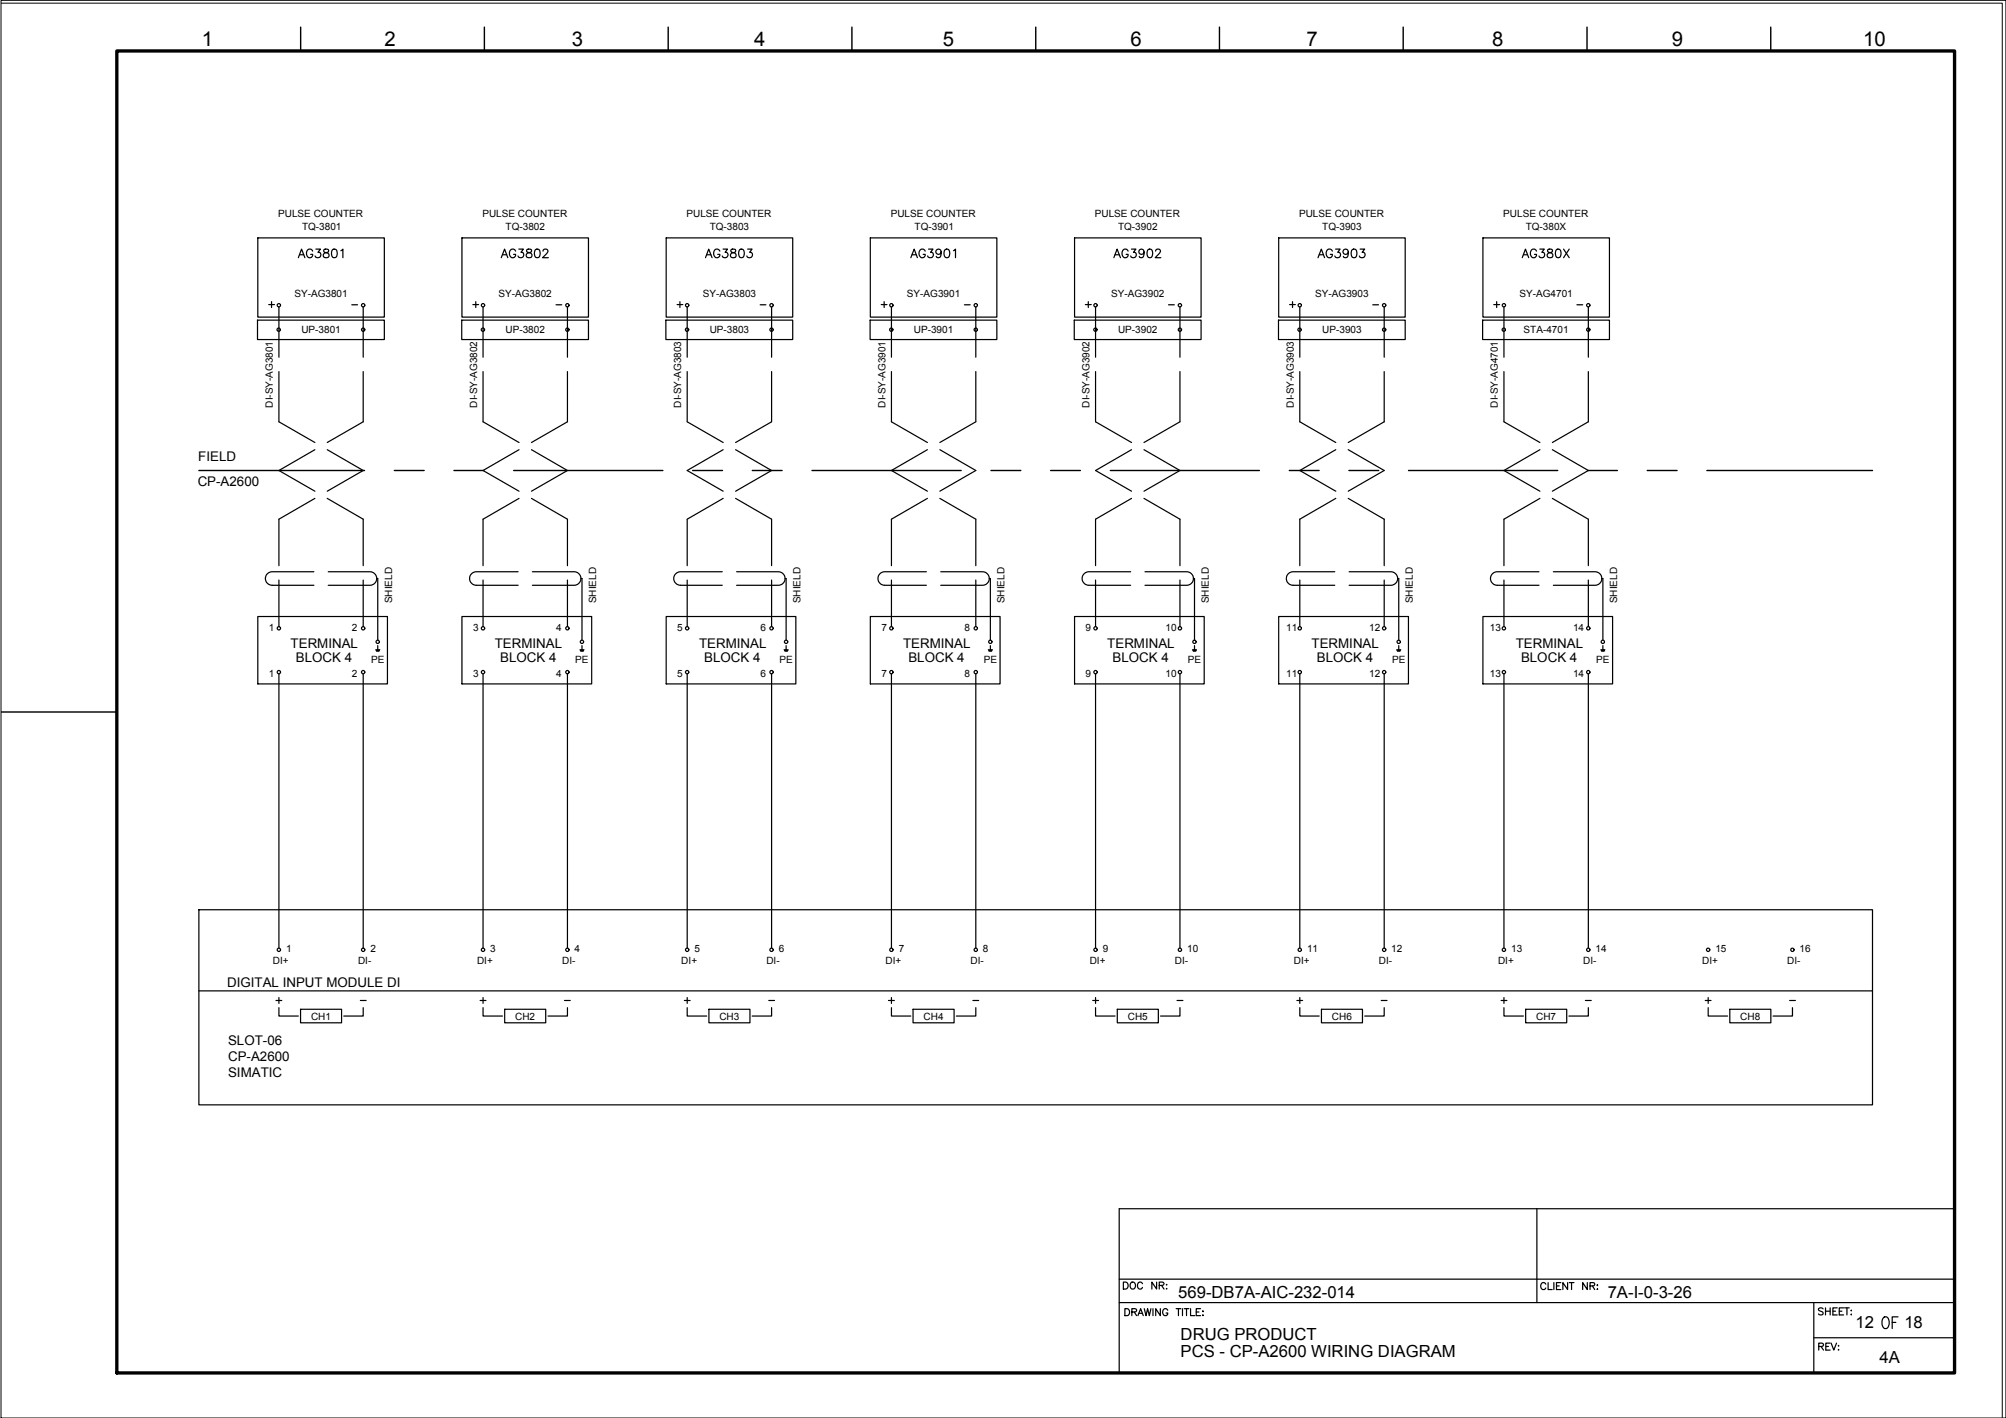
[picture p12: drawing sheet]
<svg xmlns="http://www.w3.org/2000/svg" width="420mm" height="297mm" viewBox="0 0 420 297" stroke-linecap="round" stroke-linejoin="round" font-family="sans-serif">
<!-- layer: G-TTLB-TTLB -->
<path d="M24.5 10.7h384.9v276.9h-384.9z" fill="none" stroke="#000" stroke-width=".7"/>
<!-- layer: G-TTLB-OTLN -->
<path d="M.2 .7h419.2v296.3" fill="none" stroke="#000" stroke-width=".21"/>
<!-- layer: G-TTLB-INDX -->
<path d="M63 5.7v5M101.5 5.7v5M140 5.7v5M178.4 5.7v5M216.9 5.7v5M255.4 5.7v5M293.9 5.7v5M332.4 5.7v5M370.9 5.7v5M.2 149.1h24.3" fill="none" stroke="#000" stroke-width=".3"/>
<!-- layer: LGSP IA4$0$LG_PLOT -->
<path d="M321.9 253.2v19.7M234.4 268h175M234.4 272.9h175M379.9 272.9v14.7M234.4 287.6h175M379.9 280.2h29.5" fill="none" stroke="#000" stroke-width=".25"/>
<!-- layer: LG_PLOT -->
<g fill="none" stroke="#000" stroke-width=".25">
<path d="M409.4 253.2h-175v34.4M235.6 274.1h.5a.78 .78 0 0 1 .5 .8 .78 .78 0 0 1-.5 .7h-.5zM237.1 274.8h.8l.2-.4-.4-.3h-.6v1.5M237.6 274.8l.5 .8M238.3 275.6l.6-1.5 .6 1.5M238.5 275.1h.7M239.7 274.1l.3 1.5 .4-1.5 .3 1.5 .4-1.5M241.5 274.1v1.5M243 274.1v1.5l-.9-1.5v1.5M244.6 274.5a.55 .55 0 0 0-.6-.4 .55 .55 0 0 0-.5 .6v.3a.53 .53 0 0 0 .6 .6 .53 .53 0 0 0 .5-.6h-.4M246.3 274.1h1M246.8 274.1v1.5"/>
<path d="M247.7 274.1v1.5M248 274.1h1M248.5 274.1v1.5M249.4 274.1v1.5h.8M250.5 274.8h.6M251.5 274.1h-1v1.5h1M251.9 275.5h.1zM251.9 274.6v.2zM323.8 269a.55 .55 0 0 0-.7-.3 .55 .55 0 0 0-.4 .5v.4a.55 .55 0 0 0 .4 .5 .55 .55 0 0 0 .7-.3M324.3 268.7v1.4h.8M325.5 268.7v1.4M326 269.4h.6"/>
<path d="M326.9 268.7h-.9v1.4h.9M328.3 268.7v1.4l-1-1.4v1.4M328.7 268.7h1M329.2 268.7v1.4M332.5 268.7v1.4l-1-1.4v1.4M333 269.4l.9-.1v-.5l-.9-.1v1.4M333.5 269.4l.5 .7M334.5 269.2h.1zM334.5 270.1h.1zM381.8 274.2a.54 .54 0 0 0-.5-.3 .54 .54 0 0 0-.4 .4l.9 .7v.2l-.3 .2-.6-.2M382.4 274v1.4M382.4 274.7h.9"/>
<path d="M383.3 274v1.4M383.9 274.7h.6M384.8 274h-.9v1.4h.9M385.2 274.7h.6M386.1 274h-.9v1.4h.9M386.4 274h.9M386.8 274v1.4M387.7 274.5h.1zM387.8 275.3v.1zM380.9 282.1l.9-.1 .1-.4-.3-.2h-.7v1.4M381.4 282.1l.5 .7M382.4 282.1h.6"/>
<path d="M383.3 281.4h-.9v1.4h.9M383.5 281.4l.6 1.4 .6-1.4M385 281.9h.1zM385 282.8h.1z"/>
</g>
<!-- layer: I_DATA -->
<g fill="none" stroke="#000" stroke-width=".25">
<path d="M54 49.8h26.5v16.6h-26.5zM62.5 54l.7-1.8 .7 1.8M62.7 53.4h.9M65.5 52.6a.67 .67 0 0 0-.8-.4 .67 .67 0 0 0-.5 .7v.4a.65 .65 0 0 0 .6 .7 .65 .65 0 0 0 .7-.7h-.4M66.2 52.2h.9l-.5 .7a.6 .6 0 0 1 .6 .5 .6 .6 0 0 1-.5 .6 .6 .6 0 0 1-.7-.4M67.9 52.3a.36 .36 0 0 0 .2 .6 .65 .65 0 0 1 .7 .2 .65 .65 0 0 1-.1 .8 .72 .72 0 0 1-1-.3 .89 .89 0 0 1 1-.8l.1-.4a.7 .7 0 0 0-.9-.1zM69.7 52.3a.6 .6 0 0 1 .8 .2 .92 .92 0 0 1-.6 1.5 1.16 1.16 0 0 1-.2-1.7zM71.4 52.5l.4-.3v1.8M96.8 49.8h26.5v16.6h-26.5zM139.5 49.8h26.5v16.6h-26.5zM182.3 49.8h26.5v16.6h-26.5zM225.1 49.8h26.5v16.6h-26.5z"/>
<path d="M267.8 49.8h26.5v16.6h-26.5zM310.6 49.8h26.5v16.6h-26.5zM53.9 67.1h26.6v4h-26.6zM96.7 67.1h26.6v4h-26.6zM139.5 67.1h26.5v4h-26.5zM182.2 67.1h26.6v4h-26.6zM184.6 63.8h1.2M185.2 63.2v1.2M225 67.1h26.6v4h-26.6zM267.8 67.1h26.5v4h-26.5zM310.5 67.1h26.6v4h-26.6zM54 129.1h27.2v14.2h-27.2z"/>
<path d="M78.7 136.1h.8M78.8 136.3h.7M78.9 136.4h.5M79.1 135.2v.9M96.8 129.1h27.1v14.2h-27.1zM121.5 136.1h.8M121.6 136.3h.6M121.6 136.4h.6M121.9 135.2v.9M139.5 129.1h27.2v14.2h-27.2zM164.2 136.1h.9M164.3 136.3h.7"/>
<path d="M164.4 136.4h.5M164.7 135.2v.9M182.3 129.1h27.2v14.2h-27.2zM207 136.1h.9M207.1 136.3h.7M207.2 136.4h.5M207.4 135.2v.9M225.1 129.1h27.1v14.2h-27.1zM249.8 136.1h.8M249.9 136.3h.6M249.9 136.4h.6M250.2 135.2v.9"/>
<path d="M267.8 129.1h27.2v14.2h-27.2zM292.5 136.1h.9M292.6 136.3h.7M292.7 136.4h.5M293 135.2v.9M310.6 129.1h27.2v14.2h-27.2zM335.3 136.1h.8M335.4 136.3h.7M335.4 136.4h.6M335.7 135.2v.9M41.7 190.6h350.5v40.8h-350.5zM58.4 211.1v1.7h4.1"/>
<path d="M62.9 211.4h8.6v2.9h-8.6zM76.1 211.1v1.7h-4.1M101.2 211.1v1.7h4M105.7 211.4h8.6v2.9h-8.6zM118.9 211.1v1.7h-4.1M143.3 209.6h1.2M143.9 211.1v1.7h4.1M143.9 209v1.2M148.5 211.4h8.6v2.9h-8.6zM161.6 211.1v1.7h-4.1M186.7 211.1v1.7h4.1M191.2 211.4h8.6v2.9h-8.6z"/>
<path d="M204.4 211.1v1.7h-4.1M229.5 211.1v1.7h4.1M234 211.4h8.6v2.9h-8.6zM247.1 211.1v1.7h-4M272.2 211.1v1.7h4.1M276.8 211.4h8.6v2.9h-8.6zM289.9 211.1v1.7h-4.1M315 211.1v1.7h4.1M319.6 211.4h8.5v2.9h-8.5zM332.7 211.1v1.7h-4.1M357.8 211.1v1.7h4M362.3 211.4h8.6v2.9h-8.6z"/>
<path d="M375.4 211.1v1.7h-4"/>
<circle cx="58.4" cy="69.1" r=".35"/>
<circle cx="76.1" cy="69.1" r=".35"/>
<circle cx="101.1" cy="69.1" r=".35"/>
<circle cx="118.8" cy="69.1" r=".35"/>
<circle cx="143.9" cy="69.1" r=".35"/>
<circle cx="161.6" cy="69.1" r=".35"/>
<circle cx="186.7" cy="69.1" r=".35"/>
<circle cx="186.7" cy="63.9" r=".35"/>
<circle cx="204.4" cy="69.1" r=".35"/>
<circle cx="229.4" cy="69.1" r=".35"/>
<circle cx="247.1" cy="69.1" r=".35"/>
<circle cx="272.2" cy="69.1" r=".35"/>
<circle cx="289.9" cy="69.1" r=".35"/>
<circle cx="315" cy="69.1" r=".35"/>
<circle cx="332.7" cy="69.1" r=".35"/>
<circle cx="58.4" cy="131.6" r=".35"/>
<circle cx="76.1" cy="131.6" r=".35"/>
<circle cx="79.1" cy="134.4" r=".35"/>
<circle cx="101.2" cy="131.6" r=".35"/>
<circle cx="118.8" cy="131.6" r=".35"/>
<circle cx="121.9" cy="134.4" r=".35"/>
<circle cx="143.9" cy="131.6" r=".35"/>
<circle cx="161.6" cy="131.6" r=".35"/>
<circle cx="164.6" cy="134.4" r=".35"/>
<circle cx="186.7" cy="131.6" r=".35"/>
<circle cx="204.4" cy="131.6" r=".35"/>
<circle cx="207.4" cy="134.4" r=".35"/>
<circle cx="229.5" cy="131.6" r=".35"/>
<circle cx="247.1" cy="131.6" r=".35"/>
<circle cx="250.2" cy="134.4" r=".35"/>
<circle cx="272.2" cy="131.6" r=".35"/>
<circle cx="289.9" cy="131.6" r=".35"/>
<circle cx="293" cy="134.4" r=".35"/>
<circle cx="315" cy="131.6" r=".35"/>
<circle cx="332.7" cy="131.6" r=".35"/>
<circle cx="335.7" cy="134.4" r=".35"/>
<circle cx="58.4" cy="140.8" r=".35"/>
<circle cx="76.1" cy="140.8" r=".35"/>
<circle cx="101.2" cy="140.8" r=".35"/>
<circle cx="118.8" cy="140.8" r=".35"/>
<circle cx="143.9" cy="140.8" r=".35"/>
<circle cx="161.6" cy="140.8" r=".35"/>
<circle cx="186.7" cy="140.8" r=".35"/>
<circle cx="204.4" cy="140.8" r=".35"/>
<circle cx="229.5" cy="140.8" r=".35"/>
<circle cx="247.1" cy="140.8" r=".35"/>
<circle cx="272.2" cy="140.8" r=".35"/>
<circle cx="289.9" cy="140.8" r=".35"/>
<circle cx="315" cy="140.8" r=".35"/>
<circle cx="332.7" cy="140.8" r=".35"/>
<circle cx="58.4" cy="199" r=".35"/>
<circle cx="76.1" cy="199" r=".35"/>
<circle cx="101.2" cy="199" r=".35"/>
<circle cx="118.8" cy="199" r=".35"/>
<circle cx="143.9" cy="199" r=".35"/>
<circle cx="161.6" cy="199" r=".35"/>
<circle cx="186.7" cy="199" r=".35"/>
<circle cx="204.4" cy="199" r=".35"/>
<circle cx="229.5" cy="199" r=".35"/>
<circle cx="247.1" cy="199" r=".35"/>
<circle cx="272.2" cy="199" r=".35"/>
<circle cx="289.9" cy="199" r=".35"/>
<circle cx="315" cy="199" r=".35"/>
<circle cx="332.7" cy="199" r=".35"/>
<circle cx="357.8" cy="199" r=".35"/>
<circle cx="375.4" cy="199" r=".35"/>
</g>
<!-- layer: EI-CTRL -->
<path d="M41.7 207.6h350.5" fill="none" stroke="#000" stroke-width=".25"/>
<!-- layer: I_LIMIT_LINE -->
<g fill="none" stroke="#000" stroke-width=".3">
<path d="M41.7 98.6h34.6M82.6 98.6h6.2M95.1 98.6h6.2M107.6 98.6h31.2M145.1 98.6h6.2M157.6 98.6h6.2M170.1 98.6h31.2M207.6 98.6h6.2M220 98.6h6.3M232.6 98.6h31.2M270 98.6h6.3M282.5 98.6h6.3"/>
<path d="M295 98.6h31.3M332.5 98.6h6.3M345 98.6h6.3M357.5 98.6h34.7"/>
</g>
<!-- layer: I_El_CTRL -->
<g fill="none" stroke="#000" stroke-width=".25">
<path d="M58.4 141.1v57.5M76.1 141.1v57.5M101.2 141.1v57.5M118.9 141.1v57.5M143.9 141.1v57.5M161.6 141.1v57.5M186.7 141.1v57.5M204.4 141.1v57.5M229.5 141.1v57.5M247.1 141.1v57.5M272.2 141.1v57.5M289.9 141.1v57.5"/>
<path d="M315 141.1v57.5M332.7 141.1v57.5"/>
</g>
<!-- layer: I_TABS -->
<g fill="none" stroke="#000" stroke-width=".25">
<path d="M58.4 64.3v10.5M58.4 77.8v10.6l7.6 4.3M76.1 64.3v10.5M76.1 77.8v10.6l-7.6 4.3M101.2 64.3v10.5M101.2 77.8v10.6l7.5 4.3M118.9 64.3v10.5M118.9 77.8v10.6l-7.6 4.3M143.9 64.3v10.5M143.9 77.8v10.6l7.6 4.3M161.6 64.3v10.5M161.6 77.8v10.6l-7.5 4.3"/>
<path d="M186.7 64.3v10.5M186.7 77.8v10.6l7.5 4.3M204.4 64.3v10.5M204.4 77.8v10.6l-7.5 4.3M229.5 64.3v10.5M229.5 77.8v10.6l7.5 4.3M247.1 64.3v10.5M247.1 77.8v10.6l-7.5 4.3M272.2 64.3v10.5M272.2 77.8v10.6l7.6 4.3M289.9 64.3v10.5M289.9 77.8v10.6l-7.5 4.3"/>
<path d="M315 64.3v10.5M315 77.8v10.6l7.5 4.3M332.7 64.3v10.5M332.7 77.8v10.6l-7.6 4.3M66 94.2l-7.6 4.4 7.6 4.3M68.5 94.2l7.6 4.4-7.6 4.3M108.7 94.2l-7.5 4.4 7.5 4.3M111.3 94.2l7.6 4.4-7.6 4.3M151.5 94.2l-7.6 4.4 7.6 4.3M154.1 94.2l7.5 4.4-7.5 4.3M194.2 94.2l-7.5 4.4 7.5 4.3M196.9 94.2l7.5 4.4-7.5 4.3"/>
<path d="M237 94.2l-7.5 4.4 7.5 4.3M239.6 94.2l7.5 4.4-7.5 4.3M279.8 94.2l-7.6 4.4 7.6 4.3M282.4 94.2l7.5 4.4-7.5 4.3M322.5 94.2l-7.5 4.4 7.5 4.3M325.1 94.2l7.6 4.4-7.6 4.3M65.7 119.8h-8.7a1.42 1.42 0 0 0-1.4 1.4 1.42 1.42 0 0 0 1.4 1.4h8.7M66 104.4l-7.6 4.4v9.7M68.5 104.4l7.6 4.4v9.7M68.7 119.8h8.8a1.42 1.42 0 0 1 1.4 1.4 1.42 1.42 0 0 1-1.4 1.4h-8.8M108.5 119.8h-8.7a1.42 1.42 0 0 0-1.4 1.4 1.42 1.42 0 0 0 1.4 1.4h8.7M108.7 104.4l-7.5 4.4v9.7"/>
<path d="M111.3 104.4l7.6 4.4v9.7M111.5 119.8h8.7a1.42 1.42 0 0 1 1.5 1.4 1.42 1.42 0 0 1-1.5 1.4h-8.7M151.3 119.8h-8.8a1.42 1.42 0 0 0-1.4 1.4 1.42 1.42 0 0 0 1.4 1.4h8.8M151.5 104.4l-7.6 4.4v9.7M154.1 104.4l7.5 4.4v9.7M154.3 119.8h8.7a1.42 1.42 0 0 1 1.4 1.4 1.42 1.42 0 0 1-1.4 1.4h-8.7M194 119.8h-8.7a1.42 1.42 0 0 0-1.4 1.4 1.42 1.42 0 0 0 1.4 1.4h8.7M194.2 104.4l-7.5 4.4v9.7M196.9 104.4l7.5 4.4v9.7M197 119.8h8.8a1.42 1.42 0 0 1 1.4 1.4 1.42 1.42 0 0 1-1.4 1.4h-8.8M236.8 119.8h-8.7a1.42 1.42 0 0 0-1.5 1.4 1.42 1.42 0 0 0 1.5 1.4h8.7M237 104.4l-7.5 4.4v9.7"/>
<path d="M239.6 104.4l7.5 4.4v9.7M239.8 119.8h8.8a1.42 1.42 0 0 1 1.4 1.4 1.42 1.42 0 0 1-1.4 1.4h-8.8M279.6 119.8h-8.8a1.42 1.42 0 0 0-1.4 1.4 1.42 1.42 0 0 0 1.4 1.4h8.8M279.8 104.4l-7.6 4.4v9.7M282.4 104.4l7.5 4.4v9.7M282.6 119.8h8.7a1.42 1.42 0 0 1 1.4 1.4 1.42 1.42 0 0 1-1.4 1.4h-8.7M322.3 119.8h-8.7a1.42 1.42 0 0 0-1.4 1.4 1.42 1.42 0 0 0 1.4 1.4h8.7M322.5 104.4l-7.5 4.4v9.7M325.1 104.4l7.6 4.4v9.7M325.4 119.8h8.7a1.42 1.42 0 0 1 1.4 1.4 1.42 1.42 0 0 1-1.4 1.4h-8.7M58.4 121.5v9.8M76.1 121.5v9.8"/>
<path d="M78.9 121.2h.2v12.9M101.2 121.5v9.8M118.9 121.5v9.8M121.7 121.2h.2v12.9M143.9 121.5v9.8M161.6 121.5v9.8M164.4 121.2h.3v12.9M186.7 121.5v9.8M204.4 121.5v9.8M207.2 121.2h.2v12.9M229.5 121.5v9.8M247.1 121.5v9.8"/>
<path d="M250 121.2h.2v12.9M272.2 121.5v9.8M289.9 121.5v9.8M292.7 121.2h.3v12.9M315 121.5v9.8M332.7 121.5v9.8M335.5 121.2h.2v12.9"/>
</g>
<!-- layer: 0 -->
<path d="M.2 .1h419.9v296.9h-419.9z" fill="none" stroke="#000" stroke-width=".21"/>
<text font-size="5.7" x="393.3" y="279.4">OF</text>
<g font-size="5.3">
<text x="104.1" y="55.4">AG3802</text>
<text x="146.8" y="55.4">AG3803</text>
<text x="189.8" y="55.4">AG3901</text>
<text x="232.5" y="55.4">AG3902</text>
<text x="275.2" y="55.4">AG3903</text>
<text x="317.9" y="55.4">AG380X</text>
</g>
<text font-size="4.4" x="234.2" y="271.3">DOC NR:</text>
<g font-size="4.3">
<text x="42.2" y="9.6">1</text>
<text x="80.6" y="9.6">2</text>
<text x="119.7" y="9.6">3</text>
<text x="158" y="9.6">4</text>
<text x="197.4" y="9.6">5</text>
<text x="236.8" y="9.6">6</text>
<text x="273.6" y="9.6">7</text>
<text x="312.5" y="9.6">8</text>
<text x="350.2" y="9.6">9</text>
<text x="390.2" y="9.6">10</text>
</g>
<g font-size="4">
<text x="55.4" y="65.6">+</text>
<text x="98.1" y="65.6">+</text>
<text x="140.8" y="65.6">+</text>
<text x="226.5" y="65.6">+</text>
<text x="269.2" y="65.6">+</text>
<text x="311.9" y="65.6">+</text>
<text x="56.8" y="211.3">+</text>
<text x="99.8" y="211.3">+</text>
<text x="185.2" y="211.3">+</text>
<text x="227.9" y="211.3">+</text>
<text x="270.6" y="211.3">+</text>
<text x="313.6" y="211.3">+</text>
<text x="356.3" y="211.3">+</text>
</g>
<g font-size="3.5">
<text x="246.8" y="271.8">569-DB7A-AIC-232-014</text>
<text x="336.7" y="272">7A-I-0-3-26</text>
<text x="247.3" y="280.7">DRUG PRODUCT</text>
<text x="388.6" y="278.2">12</text>
<text x="398.9" y="278.2">18</text>
<text x="247.3" y="284.3">PCS - CP-A2600 WIRING DIAGRAM</text>
<text x="393.7" y="285.6">4A</text>
</g>
<g font-size="2.8">
<text x="41.4" y="101.7">CP-A2600</text>
<text x="41.5" y="96.6">FIELD</text>
<text x="60.9" y="135.7">TERMINAL</text>
<text x="103.6" y="135.7">TERMINAL</text>
<text x="146.4" y="135.7">TERMINAL</text>
<text x="189.2" y="135.7">TERMINAL</text>
<text x="231.9" y="135.7">TERMINAL</text>
<text x="274.7" y="135.7">TERMINAL</text>
<text x="317.5" y="135.7">TERMINAL</text>
<text x="62" y="138.6">BLOCK 4</text>
<text x="104.8" y="138.6">BLOCK 4</text>
<text x="147.5" y="138.6">BLOCK 4</text>
<text x="190.3" y="138.6">BLOCK 4</text>
<text x="233" y="138.6">BLOCK 4</text>
<text x="275.8" y="138.6">BLOCK 4</text>
<text x="318.6" y="138.6">BLOCK 4</text>
<text x="47.6" y="206.7">DIGITAL INPUT MODULE DI</text>
<text x="47.8" y="218.8">SLOT-06</text>
<text x="47.8" y="222.2">CP-A2600</text>
<text x="47.8" y="225.6">SIMATIC</text>
</g>
<g font-size="2.6">
<text x="72.7" y="64.9">-</text>
<text x="115.7" y="64.9">-</text>
<text x="158.4" y="64.9">-</text>
<text x="201.1" y="64.9">-</text>
<text x="243.8" y="64.9">-</text>
<text x="286.8" y="64.9">-</text>
<text x="329.5" y="64.9">-</text>
<text x="74.4" y="211">-</text>
<text x="117.5" y="211">-</text>
<text x="160.2" y="211">-</text>
<text x="202.8" y="211">-</text>
<text x="245.5" y="211">-</text>
<text x="288.6" y="211">-</text>
<text x="331.3" y="211">-</text>
<text x="373.9" y="211">-</text>
</g>
<g font-size="2.1">
<text x="58.3" y="45.5">PULSE COUNTER</text>
<text x="101" y="45.5">PULSE COUNTER</text>
<text x="143.8" y="45.5">PULSE COUNTER</text>
<text x="186.6" y="45.5">PULSE COUNTER</text>
<text x="229.3" y="45.5">PULSE COUNTER</text>
<text x="272.1" y="45.5">PULSE COUNTER</text>
<text x="314.9" y="45.5">PULSE COUNTER</text>
<text x="63.3" y="48.1">TQ-3801</text>
<text x="105.9" y="48.1">TQ-3802</text>
<text x="148.7" y="48.1">TQ-3803</text>
<text x="191.6" y="48.1">TQ-3901</text>
<text x="234.2" y="48.1">TQ-3902</text>
<text x="276.9" y="48.1">TQ-3903</text>
<text x="319.6" y="48.1">TQ-380X</text>
<text x="61.7" y="62.3">SY-AG3801</text>
<text x="104.4" y="62.3">SY-AG3802</text>
<text x="147.2" y="62.3">SY-AG3803</text>
<text x="189.9" y="62.3">SY-AG3901</text>
<text x="232.7" y="62.3">SY-AG3902</text>
<text x="275.5" y="62.3">SY-AG3903</text>
<text x="318.3" y="62.3">SY-AG4701</text>
<text x="63.1" y="69.8">UP-3801</text>
<text x="105.9" y="69.8">UP-3802</text>
<text x="148.7" y="69.8">UP-3803</text>
<text x="191.4" y="69.8">UP-3901</text>
<text x="234.2" y="69.8">UP-3902</text>
<text x="276.9" y="69.8">UP-3903</text>
<text x="319.1" y="69.8">STA-4701</text>
<text x="57.1" y="85.4" transform="rotate(-90 57.1 85.4)">DI-SY-AG3801</text>
<text x="99.9" y="85.4" transform="rotate(-90 99.9 85.4)">DI-SY-AG3802</text>
<text x="142.7" y="85.4" transform="rotate(-90 142.7 85.4)">DI-SY-AG3803</text>
<text x="185.5" y="85.4" transform="rotate(-90 185.5 85.4)">DI-SY-AG3901</text>
<text x="228.2" y="85.4" transform="rotate(-90 228.2 85.4)">DI-SY-AG3902</text>
<text x="271" y="85.4" transform="rotate(-90 271 85.4)">DI-SY-AG3903</text>
<text x="313.8" y="85.4" transform="rotate(-90 313.8 85.4)">DI-SY-AG4701</text>
<text x="82.1" y="126.4" transform="rotate(-90 82.1 126.4)">SHIELD</text>
<text x="124.9" y="126.4" transform="rotate(-90 124.9 126.4)">SHIELD</text>
<text x="167.6" y="126.4" transform="rotate(-90 167.6 126.4)">SHIELD</text>
<text x="210.4" y="126.4" transform="rotate(-90 210.4 126.4)">SHIELD</text>
<text x="253.2" y="126.4" transform="rotate(-90 253.2 126.4)">SHIELD</text>
<text x="296" y="126.4" transform="rotate(-90 296 126.4)">SHIELD</text>
<text x="338.7" y="126.4" transform="rotate(-90 338.7 126.4)">SHIELD</text>
<text x="56.3" y="132.2">1</text>
<text x="73.7" y="132.2">2</text>
<text x="99.1" y="132.2">3</text>
<text x="116.5" y="132.2">4</text>
<text x="141.8" y="132.2">5</text>
<text x="159.3" y="132.2">6</text>
<text x="184.6" y="132.2">7</text>
<text x="202" y="132.2">8</text>
<text x="227.4" y="132.2">9</text>
<text x="244.1" y="132.2">10</text>
<text x="269.4" y="132.2">11</text>
<text x="286.8" y="132.2">12</text>
<text x="312.1" y="132.2">13</text>
<text x="329.5" y="132.2">14</text>
<text x="56.3" y="141.8">1</text>
<text x="73.7" y="141.7">2</text>
<text x="77.7" y="138.8">PE</text>
<text x="99.1" y="141.8">3</text>
<text x="116.5" y="141.7">4</text>
<text x="120.5" y="138.8">PE</text>
<text x="141.8" y="141.8">5</text>
<text x="159.3" y="141.7">6</text>
<text x="163.3" y="138.8">PE</text>
<text x="184.6" y="141.8">7</text>
<text x="202" y="141.7">8</text>
<text x="206" y="138.8">PE</text>
<text x="227.4" y="141.8">9</text>
<text x="244.1" y="141.7">10</text>
<text x="248.8" y="138.8">PE</text>
<text x="269.4" y="141.8">11</text>
<text x="286.8" y="141.7">12</text>
<text x="291.6" y="138.8">PE</text>
<text x="312.1" y="141.8">13</text>
<text x="329.5" y="141.7">14</text>
<text x="334.3" y="138.8">PE</text>
<text x="57.2" y="202">DI+</text>
<text x="59.9" y="199.4">1</text>
<text x="75" y="202">DI-</text>
<text x="77.6" y="199.4">2</text>
<text x="99.9" y="202">DI+</text>
<text x="102.7" y="199.4">3</text>
<text x="117.8" y="202">DI-</text>
<text x="120.3" y="199.4">4</text>
<text x="142.7" y="202">DI+</text>
<text x="145.5" y="199.4">5</text>
<text x="160.5" y="202">DI-</text>
<text x="163.1" y="199.4">6</text>
<text x="185.5" y="202">DI+</text>
<text x="188.2" y="199.4">7</text>
<text x="203.3" y="202">DI-</text>
<text x="205.9" y="199.4">8</text>
<text x="228.2" y="202">DI+</text>
<text x="231" y="199.4">9</text>
<text x="246.1" y="202">DI-</text>
<text x="248.6" y="199.4">10</text>
<text x="271" y="202">DI+</text>
<text x="273.8" y="199.4">11</text>
<text x="288.8" y="202">DI-</text>
<text x="291.4" y="199.4">12</text>
<text x="313.8" y="202">DI+</text>
<text x="316.5" y="199.4">13</text>
<text x="331.6" y="202">DI-</text>
<text x="334.2" y="199.4">14</text>
<text x="356.5" y="202">DI+</text>
<text x="359.3" y="199.4">15</text>
<text x="374.4" y="202">DI-</text>
<text x="376.9" y="199.4">16</text>
<text x="65.2" y="213.6">CH1</text>
<text x="107.9" y="213.6">CH2</text>
<text x="150.7" y="213.6">CH3</text>
<text x="193.4" y="213.6">CH4</text>
<text x="236.2" y="213.6">CH5</text>
<text x="279" y="213.6">CH6</text>
<text x="321.8" y="213.6">CH7</text>
<text x="364.5" y="213.6">CH8</text>
</g>
</svg>
